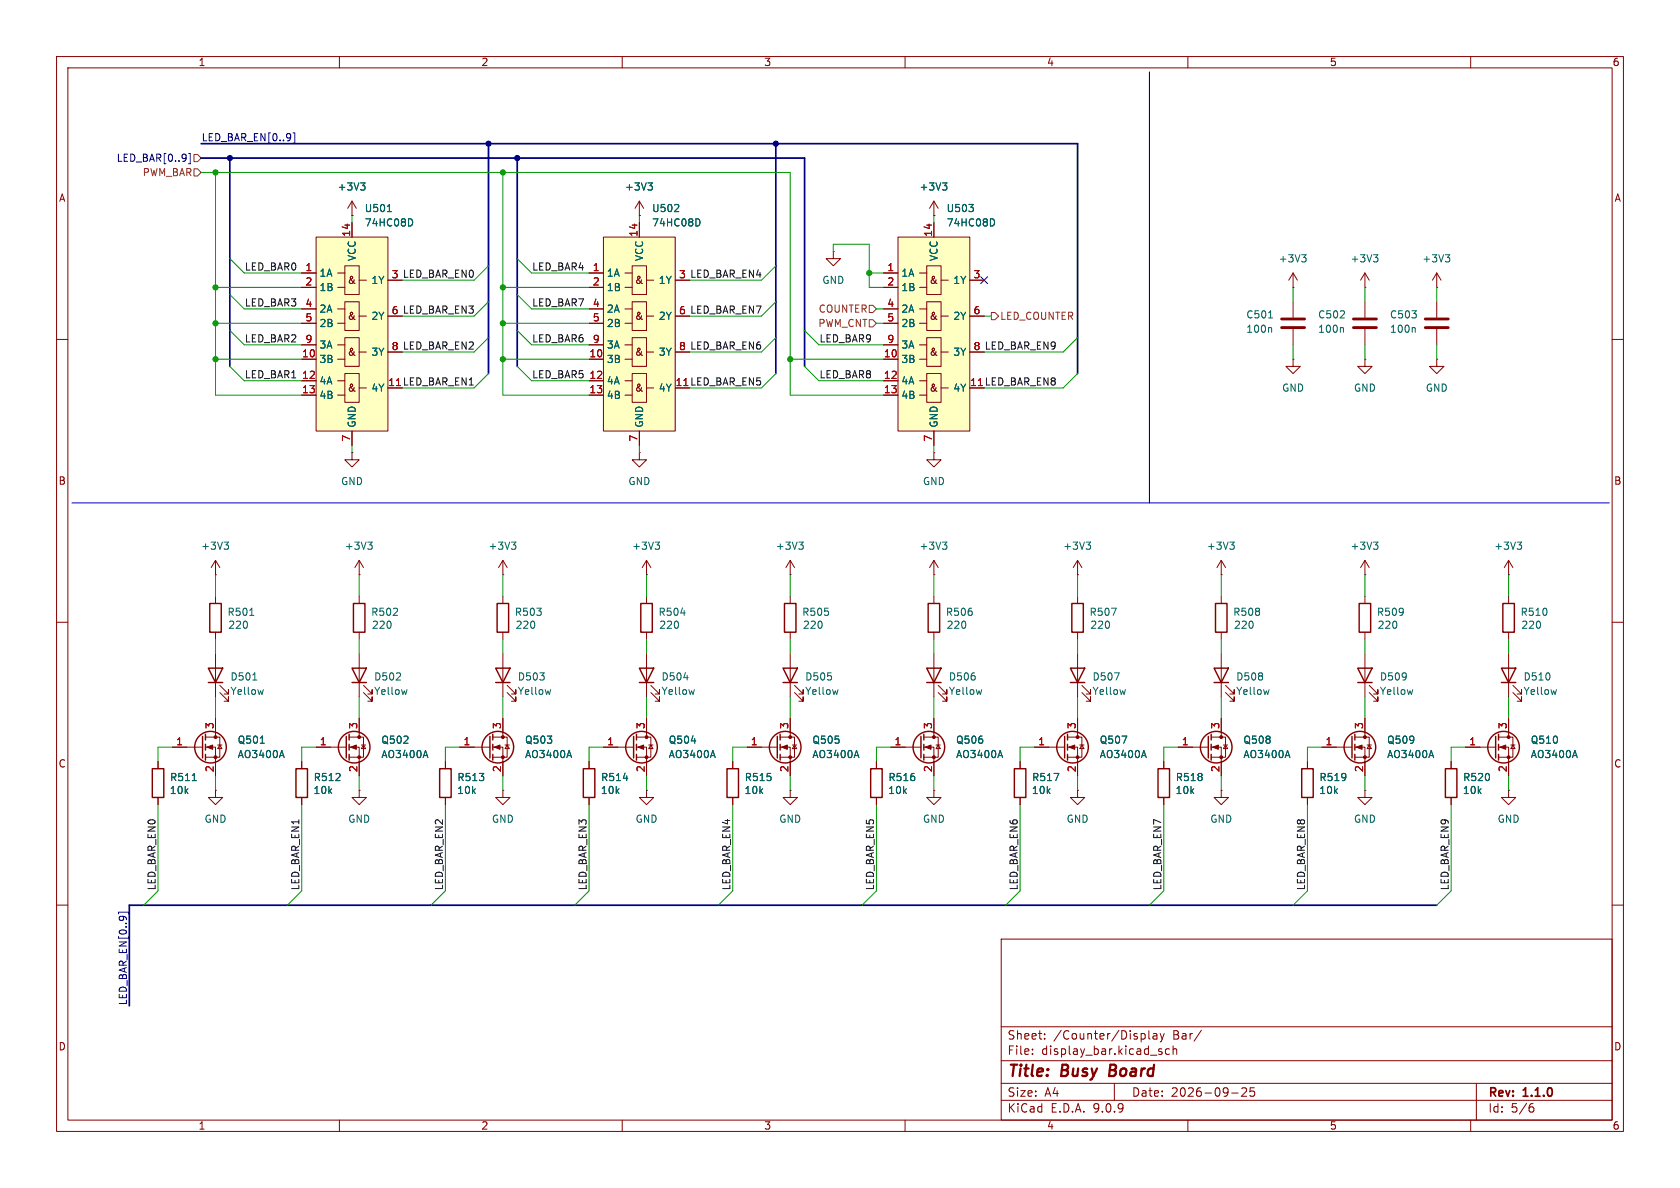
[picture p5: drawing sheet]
<svg xmlns="http://www.w3.org/2000/svg" width="297mm" height="210mm" viewBox="0 0 297 210" stroke-linecap="round" stroke-linejoin="round" font-family="sans-serif">
<g fill="none" stroke="#840000" stroke-width=".18">
<path d="M10 10h277v190h-277zM12 12h273v186h-273zM60 10v2M110 10v2M160 10v2M210 10v2M260 10v2M228.6 50.8h.1M228.6 48.3l-.8 1.2M228.6 48.3l.8 1.2M228.6 48.3v2.5M10 60h2"/>
<path d="M285 60h2M63.5 99.1v2.5M63.5 99.1l-.8 1.2M63.5 99.1l.8 1.2M10 110h2M63.5 101.6h.1M63.5 115.6v7.6M285 110h2M53.3 134.6v1.3M64.3 122.4l1.5 1.6v-.8v.8h-.8M64.3 121.2l1.5 1.5v-.8v.8h-.8M53.3 141v1.2"/>
<path d="M10 160h2M177 166h108v32h-108zM285 160h2M60 198v2M110 198v2M160 198v2M177 194.5h108M177 191.5h108M177 187.5h108M177 181.5h108M182.5 186.3v.1M182.5 185.5v.1"/>
<path d="M184.7 183.6v.1M184.7 182.8v.1M197 191.5v3M202.3 182.8l.2 .2v.4l-.2 .2M203.1 182.2v1.3l.2 .2M203.9 182.8h.6v.9M204.5 183.1h-.5a.29 .29 0 0 0-.2 .3 .29 .29 0 0 0 .2 .3l.5-.1M205 185.9l.4 .1 .1 .2-.3 .2h-.2M205 185.4l.4 .1M205.1 182.7l.4 1M205.5 183.7l-.2 .4-.2 .1M205.8 182.7l-.3 1"/>
<path d="M206.7 185.5l-.4-.1-.3 .3v.4l.2 .2h.5M207.4 185.5l.2-.1 .4 .1v.9M207.4 184.9v1.5M210 198v2M212.4 182.1l-1.3 2M217.7 193.2h1.2M219.5 192.4l.6-.1 .2 .1 .1 .3-.9 1.1h.9M221.7 192.3h-.7v.7l.2-.1h.5l.1 .3-.1 .5-.2 .1-.5-.1M260 198v2M261 191.5v6.5M270.6 195.7h.4l.2 .3-.1 .5-.5 .1M271 195.1l-.4 .1"/>
</g>
<path d="M196.3 188.2l-.2 2h.7" fill="none" stroke="#840000" stroke-width=".4"/>
<path d="M62.2 118.1h2.6l-1.3 2.6zM52.3 135.9h2.1v5.1h-2.1zM62.2 120.7h2.6" fill="none" stroke="#840000" stroke-width=".25"/>
<path d="M230.1 45h.8l-.4 .5M230.7 45.5l.2 .3v.3l-.2 .2M65 95.8h.8l-.4 .5M65.6 96.3l.2 .3v.3l-.2 .2M72 121.9l-.3 .9" fill="none" stroke="#006464" stroke-width=".18"/>
<path d="M55.9 41.9h12.7v34.3h-12.7z" fill="#ffffc2"/>
<g fill="none" stroke="#840000" stroke-width=".18">
<path d="M62.2 38.1h.1M62.2 35.6v2.5M62.2 39.4v2.5M62.2 35.6l-.7 1.2M62.2 35.6l.8 1.2M113 38.1h.1M113 35.6l-.7 1.2M113 35.6l.8 1.2M113 35.6v2.5M165.1 38.1h.1M165.1 35.6v2.5M165.1 35.6l-.8 1.2"/>
<path d="M165.1 35.6l.8 1.2M53.3 48.3h2.6M53.3 50.8h2.6M53.3 54.6h2.6M53.3 57.2h2.6M55.9 41.9h12.7v34.3h-12.7zM59.7 48.3h1.3M59.7 50.8h1.3M59.7 54.6h1.3M59.7 57.2h1.3M61 47h2.5v5.1h-2.5zM61 53.3h2.5v5.1h-2.5z"/>
<path d="M61 59.7h2.5v5.1h-2.5zM63.5 49.5h1.3M63.5 55.9h1.3M68.6 49.5h2.5M68.6 55.9h2.5M147.3 44.5v1.2h1.3l-1.3 1.3-1.3-1.3h1.3M147.3 44.5h.1M228.6 53.3v2.8M228.6 58.2v2.8M241.3 50.8h.1M241.3 48.3v2.5M241.3 53.3v2.8"/>
<path d="M241.3 58.2v2.8M241.3 48.3l-.8 1.2M241.3 48.3l.8 1.2M254 50.8h.1M254 48.3v2.5M254 53.3v2.8M254 58.2v2.8M254 48.3l-.8 1.2M254 48.3l.8 1.2M53.3 61h2.6M53.3 63.5h2.6M53.3 67.3h2.6"/>
<path d="M53.3 69.9h2.6M59.7 61h1.3M59.7 63.5h1.3M59.7 67.3h1.3M59.7 69.9h1.3M61 66h2.5v5.1h-2.5zM62.2 76.2v2.5M63.5 62.2h1.3M63.5 68.6h1.3M68.6 62.2h2.5M228.6 63.5v1.3h1.3l-1.3 1.2-1.3-1.2h1.3M228.6 63.5h.1"/>
<path d="M241.3 63.5v1.3h1.3l-1.3 1.2-1.3-1.2h1.3M241.3 63.5h.1M254 63.5v1.3h1.3l-1.3 1.2-1.3-1.2h1.3M254 63.5h.1M165.1 80v1.3h1.3l-1.3 1.3-1.3-1.3h1.3M165.1 80h.1M165.1 99.1l-.8 1.2M165.1 99.1l.8 1.2M165.1 99.1v2.5M190.5 99.1l-.8 1.2M190.5 99.1l.8 1.2M190.5 99.1v2.5"/>
<path d="M215.9 99.1l-.8 1.2M215.9 99.1l.8 1.2M215.9 99.1v2.5M241.3 99.1l-.8 1.2M241.3 99.1l.8 1.2M241.3 99.1v2.5M266.7 99.1l-.8 1.2M266.7 99.1l.8 1.2M266.7 99.1v2.5M139.7 105.4v1.3M139.7 111.8v1.2M139.7 115.6v7.6"/>
<path d="M165.1 101.6h.1M165.1 105.4v1.3M165.1 111.8v1.2M165.1 115.6v7.6M190.5 101.6h.1M190.5 105.4v1.3M190.5 111.8v1.2M190.5 115.6v7.6M215.9 101.6h.1M215.9 105.4v1.3M215.9 111.8v1.2M215.9 115.6v7.6"/>
<path d="M241.3 101.6h.1M241.3 105.4v1.3M241.3 111.8v1.2M241.3 115.6v7.6M266.7 101.6h.1M266.7 105.4v1.3M266.7 111.8v1.2M266.7 115.6v7.6M55.9 132.1h5.3M61.7 130.3h2.6v3.6h-2.6M61.7 132.1h1.8v5.1M63.5 139.7v1.3h1.3l-1.3 1.2-1.3-1.2h1.3"/>
<path d="M63.5 139.7h.1M63.5 127v3.3M63.9 131.7h.7M64.3 131.7l.3 .6h-.7zM132.1 132.1h5.3M137.9 130.3h2.6v3.6h-2.6M137.9 132.1h1.8v5.1M139.7 127v3.3M140.1 131.7h.7M140.5 131.7l.3 .6h-.7zM140.5 122.4l1.5 1.6v-.8v.8h-.8M140.5 121.2l1.5 1.5v-.8v.8h-.8"/>
<path d="M154.9 134.6v1.3M157.5 132.1h5.3M163.3 130.3h2.6v3.6h-2.6M163.3 132.1h1.8v5.1M165.1 139.7v1.3h1.3l-1.3 1.2-1.3-1.2h1.3M165.1 139.7h.1M165.1 127v3.3M165.5 131.7h.7M165.9 122.4l1.5 1.6v-.8v.8h-.8M165.9 121.2l1.5 1.5v-.8v.8h-.8M165.9 131.7l.3 .6h-.7zM180.3 134.6v1.3"/>
<path d="M182.9 132.1h5.3M188.7 130.3h2.6v3.6h-2.6M188.7 132.1h1.8v5.1M190.5 139.7v1.3h1.3l-1.3 1.2-1.3-1.2h1.3M190.5 139.7h.1M190.5 127v3.3M190.9 131.7h.7M191.3 131.7l.3 .6h-.7zM191.3 122.4l1.5 1.6v-.8v.8h-.8M191.3 121.2l1.5 1.5v-.8v.8h-.8M205.7 134.6v1.3M208.3 132.1h5.3"/>
<path d="M214.1 130.3h2.6v3.6h-2.6M214.1 132.1h1.8v5.1M215.9 139.7v1.3h1.3l-1.3 1.2-1.3-1.2h1.3M215.9 139.7h.1M215.9 127v3.3M216.3 131.7h.7M216.7 122.4l1.5 1.6v-.8v.8h-.8M216.7 121.2l1.5 1.5v-.8v.8h-.8M216.7 131.7l.3 .6h-.7zM231.1 134.6v1.3M233.7 132.1h5.3M239.5 130.3h2.6v3.6h-2.6"/>
<path d="M239.5 132.1h1.8v5.1M241.3 139.7v1.3h1.3l-1.3 1.2-1.3-1.2h1.3M241.3 139.7h.1M241.3 127v3.3M241.7 131.7h.7M242.1 131.7l.3 .6h-.7zM242.1 122.4l1.5 1.6v-.8v.8h-.8M242.1 121.2l1.5 1.5v-.8v.8h-.8M256.5 134.6v1.3M259.1 132.1h5.3M264.9 130.3h2.6v3.6h-2.6M264.9 132.1h1.8v5.1"/>
<path d="M266.7 139.7v1.3h1.3l-1.3 1.2-1.3-1.2h1.3M266.7 139.7h.1M266.7 127v3.3M267.1 131.7h.7M267.5 122.4l1.5 1.6v-.8v.8h-.8M267.5 121.2l1.5 1.5v-.8v.8h-.8M267.5 131.7l.3 .6h-.7zM154.9 141v1.2M180.3 141v1.2M205.7 141v1.2M231.1 141v1.2M256.5 141v1.2"/>
</g>
<g fill="none" stroke="#006464" stroke-width=".18">
<path d="M63.7 32.3h.8l-.4 .5M64.3 32.8l.2 .3v.3l-.2 .2M68.5 37.4h.7M72.5 38.7a.68 .68 0 0 1 .5 .6 .68 .68 0 0 1-.5 .6M114.5 32.3h.8l-.4 .5M115.1 32.8l.2 .3v.3l-.2 .2M166.6 32.3h.8l-.4 .5M167.2 32.8l.2 .3v.3l-.2 .2M224.3 56.2h.7M224.6 57.9l.2 .2v.6M237.3 57.9l.2 .2v.6M242.8 45h.8l-.4 .5"/>
<path d="M243.4 45.5l.2 .3v.3l-.2 .2M250 57.9l.2 .2v.6M255.5 45h.8l-.4 .5M256.1 45.5l.2 .3v.3l-.2 .2M166.6 95.8h.8l-.4 .5M167.2 96.3l.2 .3v.3l-.2 .2M192 95.8h.8l-.4 .5M192.6 96.3l.2 .3v.3l-.2 .2M217.4 95.8h.8l-.4 .5M218 96.3l.2 .3v.3l-.2 .2M242.8 95.8h.8l-.4 .5M243.4 96.3l.2 .3v.3l-.2 .2"/>
<path d="M268.2 95.8h.8l-.4 .5M268.8 96.3l.2 .3v.3l-.2 .2M196.5 107.5h.8l-.5 1.3M197 118.9h.9l-.6 1.3M75.2 132.7l.4 1.2M148.2 121.9l-.3 .9M151.4 132.7l.4 1.2M173.6 121.9l-.3 .9M176.8 132.7l.4 1.2M186.3 136.7h.9l-.6 1.3M199 121.9l-.3 .9M202.2 132.7l.4 1.2"/>
<path d="M224.4 121.9l-.3 .9M227.6 132.7l.4 1.2M249.8 121.9l-.3 .9M253 132.7l.4 1.2M275.2 121.9l-.3 .9M278.4 132.7l.4 1.2"/>
</g>
<path d="M226.6 56.4h4M226.6 57.9h4M239.3 56.4h4M239.3 57.9h4M252 56.4h4M252 57.9h4" fill="none" stroke="#840000" stroke-width=".51"/>
<g fill="none" stroke="#840000" stroke-width=".25">
<path d="M138.4 118.1h2.6l-1.3 2.6zM138.7 106.7h2v5.1h-2zM163.8 118.1h2.6l-1.3 2.6zM164.1 106.7h2v5.1h-2zM189.2 118.1h2.6l-1.3 2.6zM189.5 106.7h2v5.1h-2zM214.6 118.1h2.6l-1.3 2.6zM214.9 106.7h2v5.1h-2zM240 118.1h2.6l-1.3 2.6zM240.3 106.7h2v5.1h-2zM265.4 118.1h2.6l-1.3 2.6zM265.7 106.7h2v5.1h-2z"/>
<path d="M61.2 130.2v3.8M61.7 129.8v1M61.7 131.6v1M61.7 133.4v1M137.4 130.2v3.8M137.9 129.8v1M137.9 131.6v1M137.9 133.4v1M138.4 120.7h2.6M153.9 135.9h2.1v5.1h-2.1zM162.8 130.2v3.8M163.3 129.8v1"/>
<path d="M163.3 131.6v1M163.3 133.4v1M163.8 120.7h2.6M179.3 135.9h2.1v5.1h-2.1zM188.2 130.2v3.8M188.7 129.8v1M188.7 131.6v1M188.7 133.4v1M189.2 120.7h2.6M204.7 135.9h2.1v5.1h-2.1zM213.6 130.2v3.8M214.1 129.8v1"/>
<path d="M214.1 131.6v1M214.1 133.4v1M214.6 120.7h2.6M230.1 135.9h2.1v5.1h-2.1zM239 130.2v3.8M239.5 129.8v1M239.5 131.6v1M239.5 133.4v1M240 120.7h2.6M255.5 135.9h2.1v5.1h-2.1zM264.4 130.2v3.8M264.9 129.8v1"/>
<path d="M264.9 131.6v1M264.9 133.4v1M265.4 120.7h2.6"/>
<circle cx="62.6" cy="132.1" r="2.79"/>
<circle cx="138.8" cy="132.1" r="2.79"/>
<circle cx="164.2" cy="132.1" r="2.79"/>
<circle cx="189.6" cy="132.1" r="2.79"/>
<circle cx="215" cy="132.1" r="2.79"/>
<circle cx="240.4" cy="132.1" r="2.79"/>
<circle cx="265.8" cy="132.1" r="2.79"/>
</g>
<g fill="#840000" stroke="#840000" stroke-width=".18">
<path d="M239.8 132.1l1-.4v.8z"/>
<path d="M214.4 132.1l1-.4v.8z"/>
<path d="M265.2 132.1l1-.4v.8z"/>
<path d="M189 132.1l1-.4v.8z"/>
<path d="M138.2 132.1l1-.4v.8z"/>
<path d="M163.6 132.1l1-.4v.8z"/>
<path d="M62 132.1l1-.4v.8z"/>
<circle cx="241.3" cy="130.3" r=".25"/>
<circle cx="241.3" cy="133.9" r=".25"/>
<circle cx="215.9" cy="130.3" r=".25"/>
<circle cx="215.9" cy="133.9" r=".25"/>
<circle cx="266.7" cy="130.3" r=".25"/>
<circle cx="266.7" cy="133.9" r=".25"/>
<circle cx="190.5" cy="130.3" r=".25"/>
<circle cx="190.5" cy="133.9" r=".25"/>
<circle cx="139.7" cy="130.3" r=".25"/>
<circle cx="139.7" cy="133.9" r=".25"/>
<circle cx="165.1" cy="130.3" r=".25"/>
<circle cx="165.1" cy="133.9" r=".25"/>
<circle cx="63.5" cy="130.3" r=".25"/>
<circle cx="63.5" cy="133.9" r=".25"/>
</g>
<path d="M106.7 41.9h12.7v34.3h-12.7z" fill="#ffffc2"/>
<g fill="none" stroke="#840000" stroke-width=".18">
<path d="M113 39.4v2.5M104.1 48.3h2.6M104.1 50.8h2.6M104.1 54.6h2.6M104.1 57.2h2.6M106.7 41.9h12.7v34.3h-12.7zM110.5 48.3h1.3M110.5 50.8h1.3M110.5 54.6h1.3M110.5 57.2h1.3M111.8 47h2.5v5.1h-2.5zM111.8 53.3h2.5v5.1h-2.5z"/>
<path d="M111.8 59.7h2.5v5.1h-2.5zM114.3 49.5h1.3M114.3 55.9h1.3M119.4 49.5h2.5M119.4 55.9h2.5M104.1 61h2.6M104.1 63.5h2.6M104.1 67.3h2.6M104.1 69.9h2.6M110.5 61h1.3M110.5 63.5h1.3M110.5 67.3h1.3"/>
<path d="M110.5 69.9h1.3M111.8 66h2.5v5.1h-2.5zM113 76.2v2.5M114.3 62.2h1.3M114.3 68.6h1.3M119.4 62.2h2.5"/>
</g>
<path d="M119.2 37.4h.8M119.9 36.3v.4M123.3 38.7a.68 .68 0 0 1 .5 .6 .68 .68 0 0 1-.5 .6" fill="none" stroke="#006464" stroke-width=".18"/>
<path d="M158.7 41.9h12.7v34.3h-12.7z" fill="#ffffc2"/>
<g fill="none" stroke="#840000" stroke-width=".18">
<path d="M62.2 38.1h.1M62.2 39.4v2.5M113 38.1h.1M113 39.4v2.5M165.1 38.1h.1M165.1 39.4v2.5M53.3 48.3h2.6M53.3 50.8h2.6M53.3 54.6h2.6M53.3 57.2h2.6M68.6 49.5h2.5M68.6 55.9h2.5"/>
<path d="M104.1 48.3h2.6M104.1 50.8h2.6M104.1 54.6h2.6M104.1 57.2h2.6M119.4 49.5h2.5M119.4 55.9h2.5M156.2 48.3h2.5M156.2 50.8h2.5M156.2 54.6h2.5M156.2 57.2h2.5M158.7 41.9h12.7v34.3h-12.7zM162.6 48.3h1.2"/>
<path d="M162.6 50.8h1.2M162.6 54.6h1.2M162.6 57.2h1.2M163.8 47h2.6v5.1h-2.6zM163.8 53.3h2.6v5.1h-2.6zM163.8 59.7h2.6v5.1h-2.6zM166.4 49.5h1.2M166.4 55.9h1.2M171.4 49.5h2.6M171.4 55.9h2.6M53.3 61h2.6M53.3 63.5h2.6"/>
<path d="M53.3 67.3h2.6M53.3 69.9h2.6M62.2 76.2v2.5M68.6 62.2h2.5M104.1 61h2.6M104.1 63.5h2.6M104.1 67.3h2.6M104.1 69.9h2.6M113 76.2v2.5M119.4 62.2h2.5M156.2 61h2.5M156.2 63.5h2.5"/>
<path d="M156.2 67.3h2.5M156.2 69.9h2.5M162.6 61h1.2M162.6 63.5h1.2M162.6 67.3h1.2M162.6 69.9h1.2M163.8 66h2.6v5.1h-2.6zM165.1 76.2v2.5M166.4 62.2h1.2M166.4 68.6h1.2M171.4 62.2h2.6M38.1 99.1v2.5"/>
<path d="M38.1 99.1l-.8 1.2M38.1 99.1l.8 1.2M62.2 80v1.3h1.3l-1.3 1.3-1.2-1.3h1.2M62.2 80h.1M88.9 99.1l-.8 1.2M88.9 99.1l.8 1.2M88.9 99.1v2.5M113 80v1.3h1.3l-1.3 1.3-1.2-1.3h1.2M113 80h.1M114.3 99.1v2.5M114.3 99.1l-.8 1.2M114.3 99.1l.8 1.2"/>
<path d="M139.7 99.1l-.8 1.2M139.7 99.1l.8 1.2M139.7 99.1v2.5M38.1 101.6h.1M38.1 105.4v1.3M38.1 111.8v1.2M38.1 115.6v7.6M63.5 105.4v1.3M63.5 111.8v1.2M88.9 101.6h.1M88.9 105.4v1.3M88.9 111.8v1.2"/>
<path d="M88.9 115.6v7.6M114.3 101.6h.1M114.3 105.4v1.3M114.3 111.8v1.2M114.3 115.6v7.6M139.7 101.6h.1M27.9 134.6v1.3M30.5 132.1h5.3M36.3 130.3h2.6v3.6h-2.6M36.3 132.1h1.8v5.1M38.1 139.7v1.3h1.3l-1.3 1.2-1.3-1.2h1.3M38.1 139.7h.1"/>
<path d="M38.1 127v3.3M38.5 131.7h.7M38.9 131.7l.3 .6h-.7zM38.9 122.4l1.5 1.6v-.8v.8h-.8M38.9 121.2l1.5 1.5v-.8v.8h-.8M53.3 134.6v1.3M55.9 132.1h2.5M63.5 127v2.5M63.5 134.6v2.6M78.7 134.6v1.3M81.3 132.1h5.3M87.1 130.3h2.6v3.6h-2.6"/>
<path d="M87.1 132.1h1.8v5.1M88.9 139.7v1.3h1.3l-1.3 1.2-1.3-1.2h1.3M88.9 139.7h.1M88.9 127v3.3M89.3 131.7h.7M89.7 131.7l.3 .6h-.7zM89.7 122.4l1.5 1.6v-.8v.8h-.8M89.7 121.2l1.5 1.5v-.8v.8h-.8M104.1 134.6v1.3M106.7 132.1h5.3M112.5 130.3h2.6v3.6h-2.6M112.5 132.1h1.8v5.1"/>
<path d="M114.3 139.7v1.3h1.3l-1.3 1.2-1.3-1.2h1.3M114.3 139.7h.1M114.3 127v3.3M114.7 131.7h.7M115.1 131.7l.3 .6h-.7zM115.1 122.4l1.5 1.6v-.8v.8h-.8M115.1 121.2l1.5 1.5v-.8v.8h-.8M129.5 134.6v1.3M132.1 132.1h2.5M139.7 139.7v1.3h1.3l-1.3 1.2-1.3-1.2h1.3M139.7 139.7h.1M139.7 127v2.5"/>
<path d="M139.7 134.6v2.6M154.9 134.6v1.3M157.5 132.1h2.5M165.1 127v2.5M165.1 134.6v2.6M180.3 134.6v1.3M182.9 132.1h2.5M190.5 127v2.5M190.5 134.6v2.6M205.7 134.6v1.3M208.3 132.1h2.5M215.9 127v2.5"/>
<path d="M215.9 134.6v2.6M231.1 134.6v1.3M233.7 132.1h2.5M241.3 127v2.5M241.3 134.6v2.6M256.5 134.6v1.3M259.1 132.1h2.5M266.7 127v2.5M266.7 134.6v2.6M27.9 141v1.2M53.3 141v1.2M78.7 141v1.2"/>
<path d="M104.1 141v1.2M129.5 141v1.2M154.9 141v1.2M180.3 141v1.2M205.7 141v1.2M231.1 141v1.2M256.5 141v1.2"/>
</g>
<g fill="none" stroke="#006464" stroke-width=".18">
<path d="M63.7 32.3h.8l-.4 .5M64.3 32.8l.2 .3v.3l-.2 .2M68.5 37.4h.7M72.5 38.7a.68 .68 0 0 1 .5 .6 .68 .68 0 0 1-.5 .6M114.5 32.3h.8l-.4 .5M115.1 32.8l.2 .3v.3l-.2 .2M119.2 37.4h.8M119.9 36.3v.4M123.3 38.7a.68 .68 0 0 1 .5 .6 .68 .68 0 0 1-.5 .6M166.6 32.3h.8l-.4 .5M167.2 32.8l.2 .3v.3l-.2 .2M171.3 36.1h.8l-.5 .5"/>
<path d="M172 36.7v.6M175.4 38.7a.68 .68 0 0 1 .4 .6 .68 .68 0 0 1-.4 .6M39.6 95.8h.8l-.4 .5M40.2 96.3l.2 .3v.3l-.2 .2M90.4 95.8h.8l-.4 .5M91 96.3l.2 .3v.3l-.2 .2M115.8 95.8h.8l-.4 .5M116.4 96.3l.2 .3v.3l-.2 .2M141.2 95.8h.8l-.4 .5M141.8 96.3l.2 .3v.3l-.2 .2M44.2 108.8h.7M120.4 108.4h.7"/>
<path d="M120.9 119.8h.8M34 138h.7M44.7 120.2h.7M46 131.4h.7M46.6 121.9l-.3 .9M49.8 132.7l.4 1.2M75.2 132.7l.4 1.2M97.4 121.9l-.3 .9M100.6 132.7l.4 1.2M110.2 137.6h.8M122.8 121.9l-.3 .9M126 132.7l.4 1.2"/>
<path d="M151.4 132.7l.4 1.2M176.8 132.7l.4 1.2M186.3 136.7h.9l-.6 1.3M202.2 132.7l.4 1.2M227.6 132.7l.4 1.2M253 132.7l.4 1.2M278.4 132.7l.4 1.2"/>
</g>
<g fill="none" stroke="#840000" stroke-width=".25">
<path d="M36.8 118.1h2.6l-1.3 2.6zM37.1 106.7h2v5.1h-2zM62.5 106.7h2v5.1h-2zM87.6 118.1h2.6l-1.3 2.6zM87.9 106.7h2v5.1h-2zM113 118.1h2.6l-1.3 2.6zM113.3 106.7h2v5.1h-2zM26.9 135.9h2.1v5.1h-2.1zM35.8 130.2v3.8M36.3 129.8v1M36.3 131.6v1M36.3 133.4v1"/>
<path d="M36.8 120.7h2.6M77.7 135.9h2.1v5.1h-2.1zM86.6 130.2v3.8M87.1 129.8v1M87.1 131.6v1M87.1 133.4v1M87.6 120.7h2.6M103.1 135.9h2.1v5.1h-2.1zM112 130.2v3.8M112.5 129.8v1M112.5 131.6v1M112.5 133.4v1"/>
<path d="M113 120.7h2.6M128.5 135.9h2.1v5.1h-2.1z"/>
<circle cx="37.2" cy="132.1" r="2.79"/>
<circle cx="88" cy="132.1" r="2.79"/>
<circle cx="113.4" cy="132.1" r="2.79"/>
</g>
<g fill="#840000" stroke="#840000" stroke-width=".18">
<path d="M112.8 132.1l1-.4v.8z"/>
<path d="M87.4 132.1l1-.4v.8z"/>
<path d="M36.6 132.1l1-.4v.8z"/>
<circle cx="114.3" cy="130.3" r=".25"/>
<circle cx="114.3" cy="133.9" r=".25"/>
<circle cx="88.9" cy="130.3" r=".25"/>
<circle cx="88.9" cy="133.9" r=".25"/>
<circle cx="38.1" cy="130.3" r=".25"/>
<circle cx="38.1" cy="133.9" r=".25"/>
</g>
<path d="M34.3 29.8h.6l.7 .7-.7 .6h-.6zM34.3 27.3h.6l.7 .6-.7 .7h-.6zM153.7 56.5h.6l.6 .7-.6 .6h-.6zM153.7 54h.6l.6 .6-.6 .6h-.6zM175.3 55.2h.6l.6 .7-.6 .6h-.6z" fill="none" stroke="#725600" stroke-width=".18"/>
<path d="M33.3 27.1h.3v1.8h-.3M51.8 23.5h.3v1.8h-.3M173.4 48.9l1.2 1.2M174.6 48.9l-1.2 1.2M21 161.6v-.3h1.8v.3" fill="none" stroke="#000084" stroke-width=".18"/>
<path d="M203.2 12.7v76.2M12.7 88.9h271.8" fill="none" stroke="#0000c2" stroke-width=".18"/>
<path d="M35.6 25.4h154.9v40.6M35.6 27.9h106.6v36.9M40.6 27.9v36.9M86.4 25.4v40.6M91.4 27.9v36.9M137.2 25.4v40.6M254 160h-231.1v17.8" fill="none" stroke="#000084" stroke-width=".3"/>
<g fill="none" stroke="#009600" stroke-width=".18">
<path d="M35.6 30.5h104.1v39.4h16.5M38.1 30.5v39.4h15.2M62.2 38.1v1.3M88.9 30.5v39.4h15.2M113 38.1v1.3M165.1 38.1v1.3M38.1 57.2h15.2M38.1 50.8h15.2M40.6 52.1l2.6 2.5h10.1M40.6 45.7l2.6 2.6h10.1M40.6 58.4l2.6 2.6h10.1M86.4 59.7l-2.6 2.5h-12.7"/>
<path d="M86.4 53.3l-2.6 2.6h-12.7M86.4 47l-2.6 2.5h-12.7M88.9 57.2h15.2M88.9 50.8h15.2M91.4 52.1l2.6 2.5h10.1M91.4 45.7l2.6 2.6h10.1M91.4 58.4l2.6 2.6h10.1M137.2 59.7l-2.6 2.5h-12.7M137.2 53.3l-2.6 2.6h-12.7M137.2 47l-2.6 2.5h-12.7M142.2 58.4l2.6 2.6h11.4M147.3 44.5v-1.3h6.4v7.6h2.5"/>
<path d="M153.7 48.3h2.5M154.9 57.2h1.3M154.9 54.6h1.3M174 55.9h1.3M190.5 59.7l-2.5 2.5h-14M228.6 50.8v2.5M241.3 50.8v2.5M254 50.8v2.5M38.1 63.5h15.2M40.6 64.8l2.6 2.5h10.1M62.2 78.7v1.3M86.4 66l-2.6 2.6h-12.7"/>
<path d="M88.9 63.5h15.2M91.4 64.8l2.6 2.5h10.1M113 78.7v1.3M137.2 66l-2.6 2.6h-12.7M139.7 63.5h16.5M142.2 64.8l2.6 2.5h11.4M165.1 78.7v1.3M190.5 66l-2.5 2.6h-14M228.6 61v2.5M241.3 61v2.5M254 61v2.5M38.1 101.6v3.8"/>
<path d="M38.1 113v2.6M63.5 101.6v3.8M63.5 113v2.6M88.9 101.6v3.8M88.9 113v2.6M114.3 101.6v3.8M114.3 113v2.6M139.7 101.6v3.8M139.7 113v2.6M165.1 101.6v3.8M165.1 113v2.6M190.5 101.6v3.8"/>
<path d="M190.5 113v2.6M215.9 101.6v3.8M215.9 113v2.6M241.3 101.6v3.8M241.3 113v2.6M266.7 101.6v3.8M266.7 113v2.6M30.5 132.1h-2.6v2.5M38.1 123.2v3.8M38.1 137.2v2.5M55.9 132.1h-2.6v2.5M63.5 123.2v3.8"/>
<path d="M63.5 137.2v2.5M81.3 132.1h-2.6v2.5M88.9 123.2v3.8M88.9 137.2v2.5M106.7 132.1h-2.6v2.5M114.3 123.2v3.8M114.3 137.2v2.5M132.1 132.1h-2.6v2.5M139.7 123.2v3.8M139.7 137.2v2.5M157.5 132.1h-2.6v2.5M165.1 123.2v3.8"/>
<path d="M165.1 137.2v2.5M182.9 132.1h-2.6v2.5M190.5 123.2v3.8M190.5 137.2v2.5M208.3 132.1h-2.6v2.5M215.9 123.2v3.8M215.9 137.2v2.5M233.7 132.1h-2.6v2.5M241.3 123.2v3.8M241.3 137.2v2.5M259.1 132.1h-2.6v2.5M266.7 123.2v3.8"/>
<path d="M266.7 137.2v2.5M27.9 142.2v15.3l-2.5 2.5M53.3 142.2v15.3l-2.5 2.5M78.7 142.2v15.3l-2.5 2.5M104.1 142.2v15.3l-2.5 2.5M129.5 142.2v15.3l-2.5 2.5M154.9 142.2v15.3l-2.5 2.5M180.3 142.2v15.3l-2.5 2.5M205.7 142.2v15.3l-2.5 2.5M231.1 142.2v15.3l-2.5 2.5M256.5 142.2v15.3l-2.5 2.5"/>
</g>
<g fill="#009600" stroke="#009600" stroke-width=".18">
<circle cx="38.1" cy="57.2" r=".46"/>
<circle cx="38.1" cy="50.8" r=".46"/>
<circle cx="38.1" cy="30.5" r=".46"/>
<circle cx="38.1" cy="63.5" r=".46"/>
<circle cx="88.9" cy="50.8" r=".46"/>
<circle cx="88.9" cy="63.5" r=".46"/>
<circle cx="88.9" cy="30.5" r=".46"/>
<circle cx="88.9" cy="57.2" r=".46"/>
<circle cx="139.7" cy="63.5" r=".46"/>
<circle cx="153.7" cy="48.3" r=".46"/>
</g>
<g fill="#000084" stroke="#000084" stroke-width=".18">
<circle cx="40.6" cy="27.9" r=".46"/>
<circle cx="137.2" cy="25.4" r=".46"/>
<circle cx="91.4" cy="27.9" r=".46"/>
<circle cx="86.4" cy="25.4" r=".46"/>
</g>
<g font-size="2.8" fill="#840000">
<text x="178" y="190.9">Title:</text>
<text x="187.7" y="190.9">Busy</text>
<text x="196.9" y="190.9">Board</text>
</g>
<g font-size="2.1" fill="#840000">
<text x="178" y="184">Sheet:</text>
<text x="186.2" y="184">/Counter/Display</text>
<text x="207.4" y="184">Bar/</text>
<text x="178" y="186.7">File:</text>
<text x="184.1" y="186.7">display_bar.kicad_sch</text>
<text x="178" y="196.9">KiCad</text>
<text x="178" y="194.1">Size:</text>
<text x="184.7" y="194.1">A4</text>
<text x="185.7" y="196.9">E.D.A.</text>
<text x="193.3" y="196.9">9.0.9</text>
<text x="200" y="194.1">Date:</text>
<text x="207" y="194.1">2026-09-25</text>
<text x="263" y="194.3">Rev:</text>
<text x="263" y="196.9">Id:</text>
<text x="267.1" y="196.9">5/6</text>
<text x="269.4" y="194.3">1.1.0</text>
</g>
<g font-size="1.8" fill="#840000">
<text x="35" y="11.9">1</text>
<text x="85" y="11.9">2</text>
<text x="135" y="11.9">3</text>
<text x="185" y="11.9">4</text>
<text x="235" y="11.9">5</text>
<text x="285" y="11.9">6</text>
<text x="10.3" y="35.9">A</text>
<text x="285.3" y="35.9">A</text>
<text x="61.3" y="50.4">&amp;</text>
<text x="112.1" y="50.4">&amp;</text>
<text x="164.2" y="50.4">&amp;</text>
<text x="61.3" y="56.7">&amp;</text>
<text x="112.1" y="56.7">&amp;</text>
<text x="164.2" y="56.7">&amp;</text>
<text x="61.3" y="63.1">&amp;</text>
<text x="112.1" y="63.1">&amp;</text>
<text x="164.2" y="63.1">&amp;</text>
<text x="61.3" y="69.4">&amp;</text>
<text x="112.1" y="69.4">&amp;</text>
<text x="164.2" y="69.4">&amp;</text>
<text x="10.3" y="85.9">B</text>
<text x="285.3" y="85.9">B</text>
<text x="10.3" y="135.9">C</text>
<text x="285.3" y="135.9">C</text>
<text x="10.3" y="185.9">D</text>
<text x="285.3" y="185.9">D</text>
<text x="35" y="199.9">1</text>
<text x="85" y="199.9">2</text>
<text x="135" y="199.9">3</text>
<text x="185" y="199.9">4</text>
<text x="235" y="199.9">5</text>
<text x="285" y="199.9">6</text>
</g>
<g font-size="1.8" fill="#000084">
<text x="20.5" y="28.8">LED_BAR[0..9]</text>
<text x="35.6" y="25.1">LED_BAR_EN[0..9]</text>
<text x="22.5" y="177.8" transform="rotate(-90 22.5 177.8)">LED_BAR_EN[0..9]</text>
</g>
<g font-size="1.8" fill="#725600">
<text x="25.1" y="31.3">PWM_BAR</text>
<text x="144.6" y="58">PWM_CNT</text>
<text x="144.6" y="55.5">COUNTER</text>
<text x="176.7" y="56.7">LED_COUNTER</text>
</g>
<g font-size="1.8" fill="#006464">
<text x="59.6" y="33.9">+3V3</text>
<text x="110.4" y="33.9">+3V3</text>
<text x="162.5" y="33.9">+3V3</text>
<text x="64.4" y="40.2">74HC08D</text>
<text x="64.4" y="37.7">U501</text>
<text x="115.2" y="40.2">74HC08D</text>
<text x="115.2" y="37.7">U502</text>
<text x="167.3" y="40.2">74HC08D</text>
<text x="167.3" y="37.7">U503</text>
<text x="63.1" y="46.2" transform="rotate(-90 63.1 46.2)">VCC</text>
<text x="113.9" y="46.2" transform="rotate(-90 113.9 46.2)">VCC</text>
<text x="166" y="46.2" transform="rotate(-90 166 46.2)">VCC</text>
<text x="226" y="46.6">+3V3</text>
<text x="238.7" y="46.6">+3V3</text>
<text x="251.4" y="46.6">+3V3</text>
<text x="56.4" y="49.1">1A</text>
<text x="56.4" y="51.7">1B</text>
<text x="65.6" y="50.4">1Y</text>
<text x="107.2" y="49.1">1A</text>
<text x="107.2" y="51.7">1B</text>
<text x="116.4" y="50.4">1Y</text>
<text x="145.3" y="50.4">GND</text>
<text x="159.3" y="49.1">1A</text>
<text x="159.3" y="51.7">1B</text>
<text x="168.4" y="50.4">1Y</text>
<text x="56.4" y="55.5">2A</text>
<text x="56.4" y="58">2B</text>
<text x="65.6" y="56.7">2Y</text>
<text x="107.2" y="55.5">2A</text>
<text x="107.2" y="58">2B</text>
<text x="116.4" y="56.7">2Y</text>
<text x="159.3" y="55.5">2A</text>
<text x="159.3" y="58">2B</text>
<text x="168.4" y="56.7">2Y</text>
<text x="220.2" y="56.5">C501</text>
<text x="220.2" y="59">100n</text>
<text x="232.9" y="56.5">C502</text>
<text x="232.9" y="59">100n</text>
<text x="245.6" y="56.5">C503</text>
<text x="245.6" y="59">100n</text>
<text x="56.4" y="61.8">3A</text>
<text x="56.4" y="64.4">3B</text>
<text x="65.6" y="63.1">3Y</text>
<text x="107.2" y="61.8">3A</text>
<text x="107.2" y="64.4">3B</text>
<text x="116.4" y="63.1">3Y</text>
<text x="159.3" y="61.8">3A</text>
<text x="159.3" y="64.4">3B</text>
<text x="168.4" y="63.1">3Y</text>
<text x="56.4" y="68.2">4A</text>
<text x="56.4" y="70.7">4B</text>
<text x="65.6" y="69.4">4Y</text>
<text x="107.2" y="68.2">4A</text>
<text x="107.2" y="70.7">4B</text>
<text x="116.4" y="69.4">4Y</text>
<text x="159.3" y="68.2">4A</text>
<text x="159.3" y="70.7">4B</text>
<text x="168.4" y="69.4">4Y</text>
<text x="226.6" y="69.4">GND</text>
<text x="239.3" y="69.4">GND</text>
<text x="252" y="69.4">GND</text>
<text x="63.1" y="75.7" transform="rotate(-90 63.1 75.7)">GND</text>
<text x="113.9" y="75.7" transform="rotate(-90 113.9 75.7)">GND</text>
<text x="166" y="75.7" transform="rotate(-90 166 75.7)">GND</text>
<text x="60.2" y="86">GND</text>
<text x="111" y="86">GND</text>
<text x="163.1" y="86">GND</text>
<text x="35.5" y="97.4">+3V3</text>
<text x="60.9" y="97.4">+3V3</text>
<text x="86.3" y="97.4">+3V3</text>
<text x="111.7" y="97.4">+3V3</text>
<text x="137.1" y="97.4">+3V3</text>
<text x="162.5" y="97.4">+3V3</text>
<text x="187.9" y="97.4">+3V3</text>
<text x="213.3" y="97.4">+3V3</text>
<text x="238.7" y="97.4">+3V3</text>
<text x="264.1" y="97.4">+3V3</text>
<text x="40.1" y="109.1">R501</text>
<text x="40.2" y="111.4">220</text>
<text x="65.5" y="109.1">R502</text>
<text x="65.6" y="111.4">220</text>
<text x="90.9" y="109.1">R503</text>
<text x="91" y="111.4">220</text>
<text x="116.3" y="109.1">R504</text>
<text x="116.4" y="111.4">220</text>
<text x="141.7" y="109.1">R505</text>
<text x="141.8" y="111.4">220</text>
<text x="167.1" y="109.1">R506</text>
<text x="167.2" y="111.4">220</text>
<text x="192.5" y="109.1">R507</text>
<text x="192.6" y="111.4">220</text>
<text x="217.9" y="109.1">R508</text>
<text x="218" y="111.4">220</text>
<text x="243.3" y="109.1">R509</text>
<text x="243.4" y="111.4">220</text>
<text x="268.7" y="109.1">R510</text>
<text x="268.8" y="111.4">220</text>
<text x="40.6" y="120.5">D501</text>
<text x="40.6" y="123">Yellow</text>
<text x="66" y="120.5">D502</text>
<text x="66" y="123">Yellow</text>
<text x="91.4" y="120.5">D503</text>
<text x="91.4" y="123">Yellow</text>
<text x="116.8" y="120.5">D504</text>
<text x="116.8" y="123">Yellow</text>
<text x="142.2" y="120.5">D505</text>
<text x="142.2" y="123">Yellow</text>
<text x="167.6" y="120.5">D506</text>
<text x="167.6" y="123">Yellow</text>
<text x="193" y="120.5">D507</text>
<text x="193" y="123">Yellow</text>
<text x="218.4" y="120.5">D508</text>
<text x="218.4" y="123">Yellow</text>
<text x="243.8" y="120.5">D509</text>
<text x="243.8" y="123">Yellow</text>
<text x="269.2" y="120.5">D510</text>
<text x="269.2" y="123">Yellow</text>
<text x="41.9" y="131.7">Q501</text>
<text x="67.3" y="131.7">Q502</text>
<text x="92.7" y="131.7">Q503</text>
<text x="118.1" y="131.7">Q504</text>
<text x="143.5" y="131.7">Q505</text>
<text x="168.9" y="131.7">Q506</text>
<text x="194.3" y="131.7">Q507</text>
<text x="219.7" y="131.7">Q508</text>
<text x="245.1" y="131.7">Q509</text>
<text x="270.5" y="131.7">Q510</text>
<text x="41.9" y="134.2">AO3400A</text>
<text x="67.3" y="134.2">AO3400A</text>
<text x="92.7" y="134.2">AO3400A</text>
<text x="118.1" y="134.2">AO3400A</text>
<text x="143.5" y="134.2">AO3400A</text>
<text x="168.9" y="134.2">AO3400A</text>
<text x="194.3" y="134.2">AO3400A</text>
<text x="219.7" y="134.2">AO3400A</text>
<text x="245.1" y="134.2">AO3400A</text>
<text x="270.5" y="134.2">AO3400A</text>
<text x="29.9" y="140.6">10k</text>
<text x="30" y="138.3">R511</text>
<text x="55.3" y="140.6">10k</text>
<text x="55.4" y="138.3">R512</text>
<text x="80.7" y="140.6">10k</text>
<text x="80.8" y="138.3">R513</text>
<text x="106.1" y="140.6">10k</text>
<text x="106.2" y="138.3">R514</text>
<text x="131.5" y="140.6">10k</text>
<text x="131.6" y="138.3">R515</text>
<text x="156.9" y="140.6">10k</text>
<text x="157" y="138.3">R516</text>
<text x="182.3" y="140.6">10k</text>
<text x="182.4" y="138.3">R517</text>
<text x="207.7" y="140.6">10k</text>
<text x="207.8" y="138.3">R518</text>
<text x="233.1" y="140.6">10k</text>
<text x="233.2" y="138.3">R519</text>
<text x="258.5" y="140.6">10k</text>
<text x="258.6" y="138.3">R520</text>
<text x="36.1" y="145.6">GND</text>
<text x="61.5" y="145.6">GND</text>
<text x="86.9" y="145.6">GND</text>
<text x="112.3" y="145.6">GND</text>
<text x="137.7" y="145.6">GND</text>
<text x="163.1" y="145.6">GND</text>
<text x="188.5" y="145.6">GND</text>
<text x="213.9" y="145.6">GND</text>
<text x="239.3" y="145.6">GND</text>
<text x="264.7" y="145.6">GND</text>
</g>
<g font-size="1.8" fill="#a90000">
<text x="62" y="42" transform="rotate(-90 62 42)">14</text>
<text x="112.8" y="42" transform="rotate(-90 112.8 42)">14</text>
<text x="164.8" y="42" transform="rotate(-90 164.8 42)">14</text>
<text x="53.9" y="48">1</text>
<text x="53.9" y="50.5">2</text>
<text x="69.1" y="49.3">3</text>
<text x="104.7" y="48">1</text>
<text x="104.7" y="50.5">2</text>
<text x="119.9" y="49.3">3</text>
<text x="156.8" y="48">1</text>
<text x="156.8" y="50.5">2</text>
<text x="172" y="49.3">3</text>
<text x="53.9" y="54.4">4</text>
<text x="53.9" y="56.9">5</text>
<text x="69.1" y="55.6">6</text>
<text x="104.7" y="54.4">4</text>
<text x="104.7" y="56.9">5</text>
<text x="119.9" y="55.6">6</text>
<text x="156.8" y="54.4">4</text>
<text x="156.8" y="56.9">5</text>
<text x="172" y="55.6">6</text>
<text x="53.3" y="63.2">10</text>
<text x="53.9" y="60.7">9</text>
<text x="69.1" y="62">8</text>
<text x="104.1" y="63.2">10</text>
<text x="104.7" y="60.7">9</text>
<text x="119.9" y="62">8</text>
<text x="156.2" y="63.2">10</text>
<text x="156.8" y="60.7">9</text>
<text x="172" y="62">8</text>
<text x="53.3" y="67.1">12</text>
<text x="53.3" y="69.6">13</text>
<text x="68.5" y="68.3">11 LED_BAR_EN1</text>
<text x="68.5" y="68.3">11</text>
<text x="104.1" y="67.1">12</text>
<text x="104.1" y="69.6">13</text>
<text x="119.3" y="68.3">11 LED_BAR_EN5</text>
<text x="119.3" y="68.3">11</text>
<text x="156.2" y="67.1">12</text>
<text x="156.2" y="69.6">13</text>
<text x="171.4" y="68.3">11 LED_BAR_EN8</text>
<text x="171.4" y="68.3">11</text>
<text x="62" y="78.2" transform="rotate(-90 62 78.2)">7</text>
<text x="112.8" y="78.2" transform="rotate(-90 112.8 78.2)">7</text>
<text x="164.8" y="78.2" transform="rotate(-90 164.8 78.2)">7</text>
<text x="31" y="131.8">1</text>
<text x="37.8" y="129" transform="rotate(-90 37.8 129)">3</text>
<text x="56.4" y="131.8">1</text>
<text x="63.2" y="129" transform="rotate(-90 63.2 129)">3</text>
<text x="81.8" y="131.8">1</text>
<text x="88.6" y="129" transform="rotate(-90 88.6 129)">3</text>
<text x="107.2" y="131.8">1</text>
<text x="114" y="129" transform="rotate(-90 114 129)">3</text>
<text x="132.6" y="131.8">1</text>
<text x="139.4" y="129" transform="rotate(-90 139.4 129)">3</text>
<text x="158" y="131.8">1</text>
<text x="164.8" y="129" transform="rotate(-90 164.8 129)">3</text>
<text x="183.4" y="131.8">1</text>
<text x="190.2" y="129" transform="rotate(-90 190.2 129)">3</text>
<text x="208.8" y="131.8">1</text>
<text x="215.6" y="129" transform="rotate(-90 215.6 129)">3</text>
<text x="234.2" y="131.8">1</text>
<text x="241" y="129" transform="rotate(-90 241 129)">3</text>
<text x="259.6" y="131.8">1</text>
<text x="266.4" y="129" transform="rotate(-90 266.4 129)">3</text>
<text x="37.8" y="136.6" transform="rotate(-90 37.8 136.6)">2</text>
<text x="63.2" y="136.6" transform="rotate(-90 63.2 136.6)">2</text>
<text x="88.6" y="136.6" transform="rotate(-90 88.6 136.6)">2</text>
<text x="114" y="136.6" transform="rotate(-90 114 136.6)">2</text>
<text x="139.4" y="136.6" transform="rotate(-90 139.4 136.6)">2</text>
<text x="164.8" y="136.6" transform="rotate(-90 164.8 136.6)">2</text>
<text x="190.2" y="136.6" transform="rotate(-90 190.2 136.6)">2</text>
<text x="215.6" y="136.6" transform="rotate(-90 215.6 136.6)">2</text>
<text x="241" y="136.6" transform="rotate(-90 241 136.6)">2</text>
<text x="266.4" y="136.6" transform="rotate(-90 266.4 136.6)">2</text>
</g>
<g font-size="1.8" fill="#0f0f0f">
<text x="43.2" y="47.9">LED_BAR0</text>
<text x="94" y="47.9">LED_BAR4</text>
<text x="69.1" y="49.3">3 LED_BAR_EN0</text>
<text x="119.9" y="49.3">3 LED_BAR_EN4</text>
<text x="43.2" y="54.3">LED_BAR3</text>
<text x="69.1" y="55.6">6 LED_BAR_EN3</text>
<text x="94" y="54.3">LED_BAR7</text>
<text x="119.9" y="55.6">6 LED_BAR_EN7</text>
<text x="43.2" y="60.6">LED_BAR2</text>
<text x="69.1" y="62">8 LED_BAR_EN2</text>
<text x="94" y="60.6">LED_BAR6</text>
<text x="119.9" y="62">8 LED_BAR_EN6</text>
<text x="144.8" y="60.6">LED_BAR9</text>
<text x="172" y="62">8 LED_BAR_EN9</text>
<text x="43.2" y="67">LED_BAR1</text>
<text x="94" y="67">LED_BAR5</text>
<text x="144.8" y="67">LED_BAR8</text>
<text x="27.6" y="157.5" transform="rotate(-90 27.6 157.5)">LED_BAR_EN0</text>
<text x="53" y="157.5" transform="rotate(-90 53 157.5)">LED_BAR_EN1</text>
<text x="78.4" y="157.5" transform="rotate(-90 78.4 157.5)">LED_BAR_EN2</text>
<text x="103.8" y="157.5" transform="rotate(-90 103.8 157.5)">LED_BAR_EN3</text>
<text x="129.2" y="157.5" transform="rotate(-90 129.2 157.5)">LED_BAR_EN4</text>
<text x="154.6" y="157.5" transform="rotate(-90 154.6 157.5)">LED_BAR_EN5</text>
<text x="180" y="157.5" transform="rotate(-90 180 157.5)">LED_BAR_EN6</text>
<text x="205.4" y="157.5" transform="rotate(-90 205.4 157.5)">LED_BAR_EN7</text>
<text x="230.8" y="157.5" transform="rotate(-90 230.8 157.5)">LED_BAR_EN8</text>
<text x="256.2" y="157.5" transform="rotate(-90 256.2 157.5)">LED_BAR_EN9</text>
</g>
</svg>
